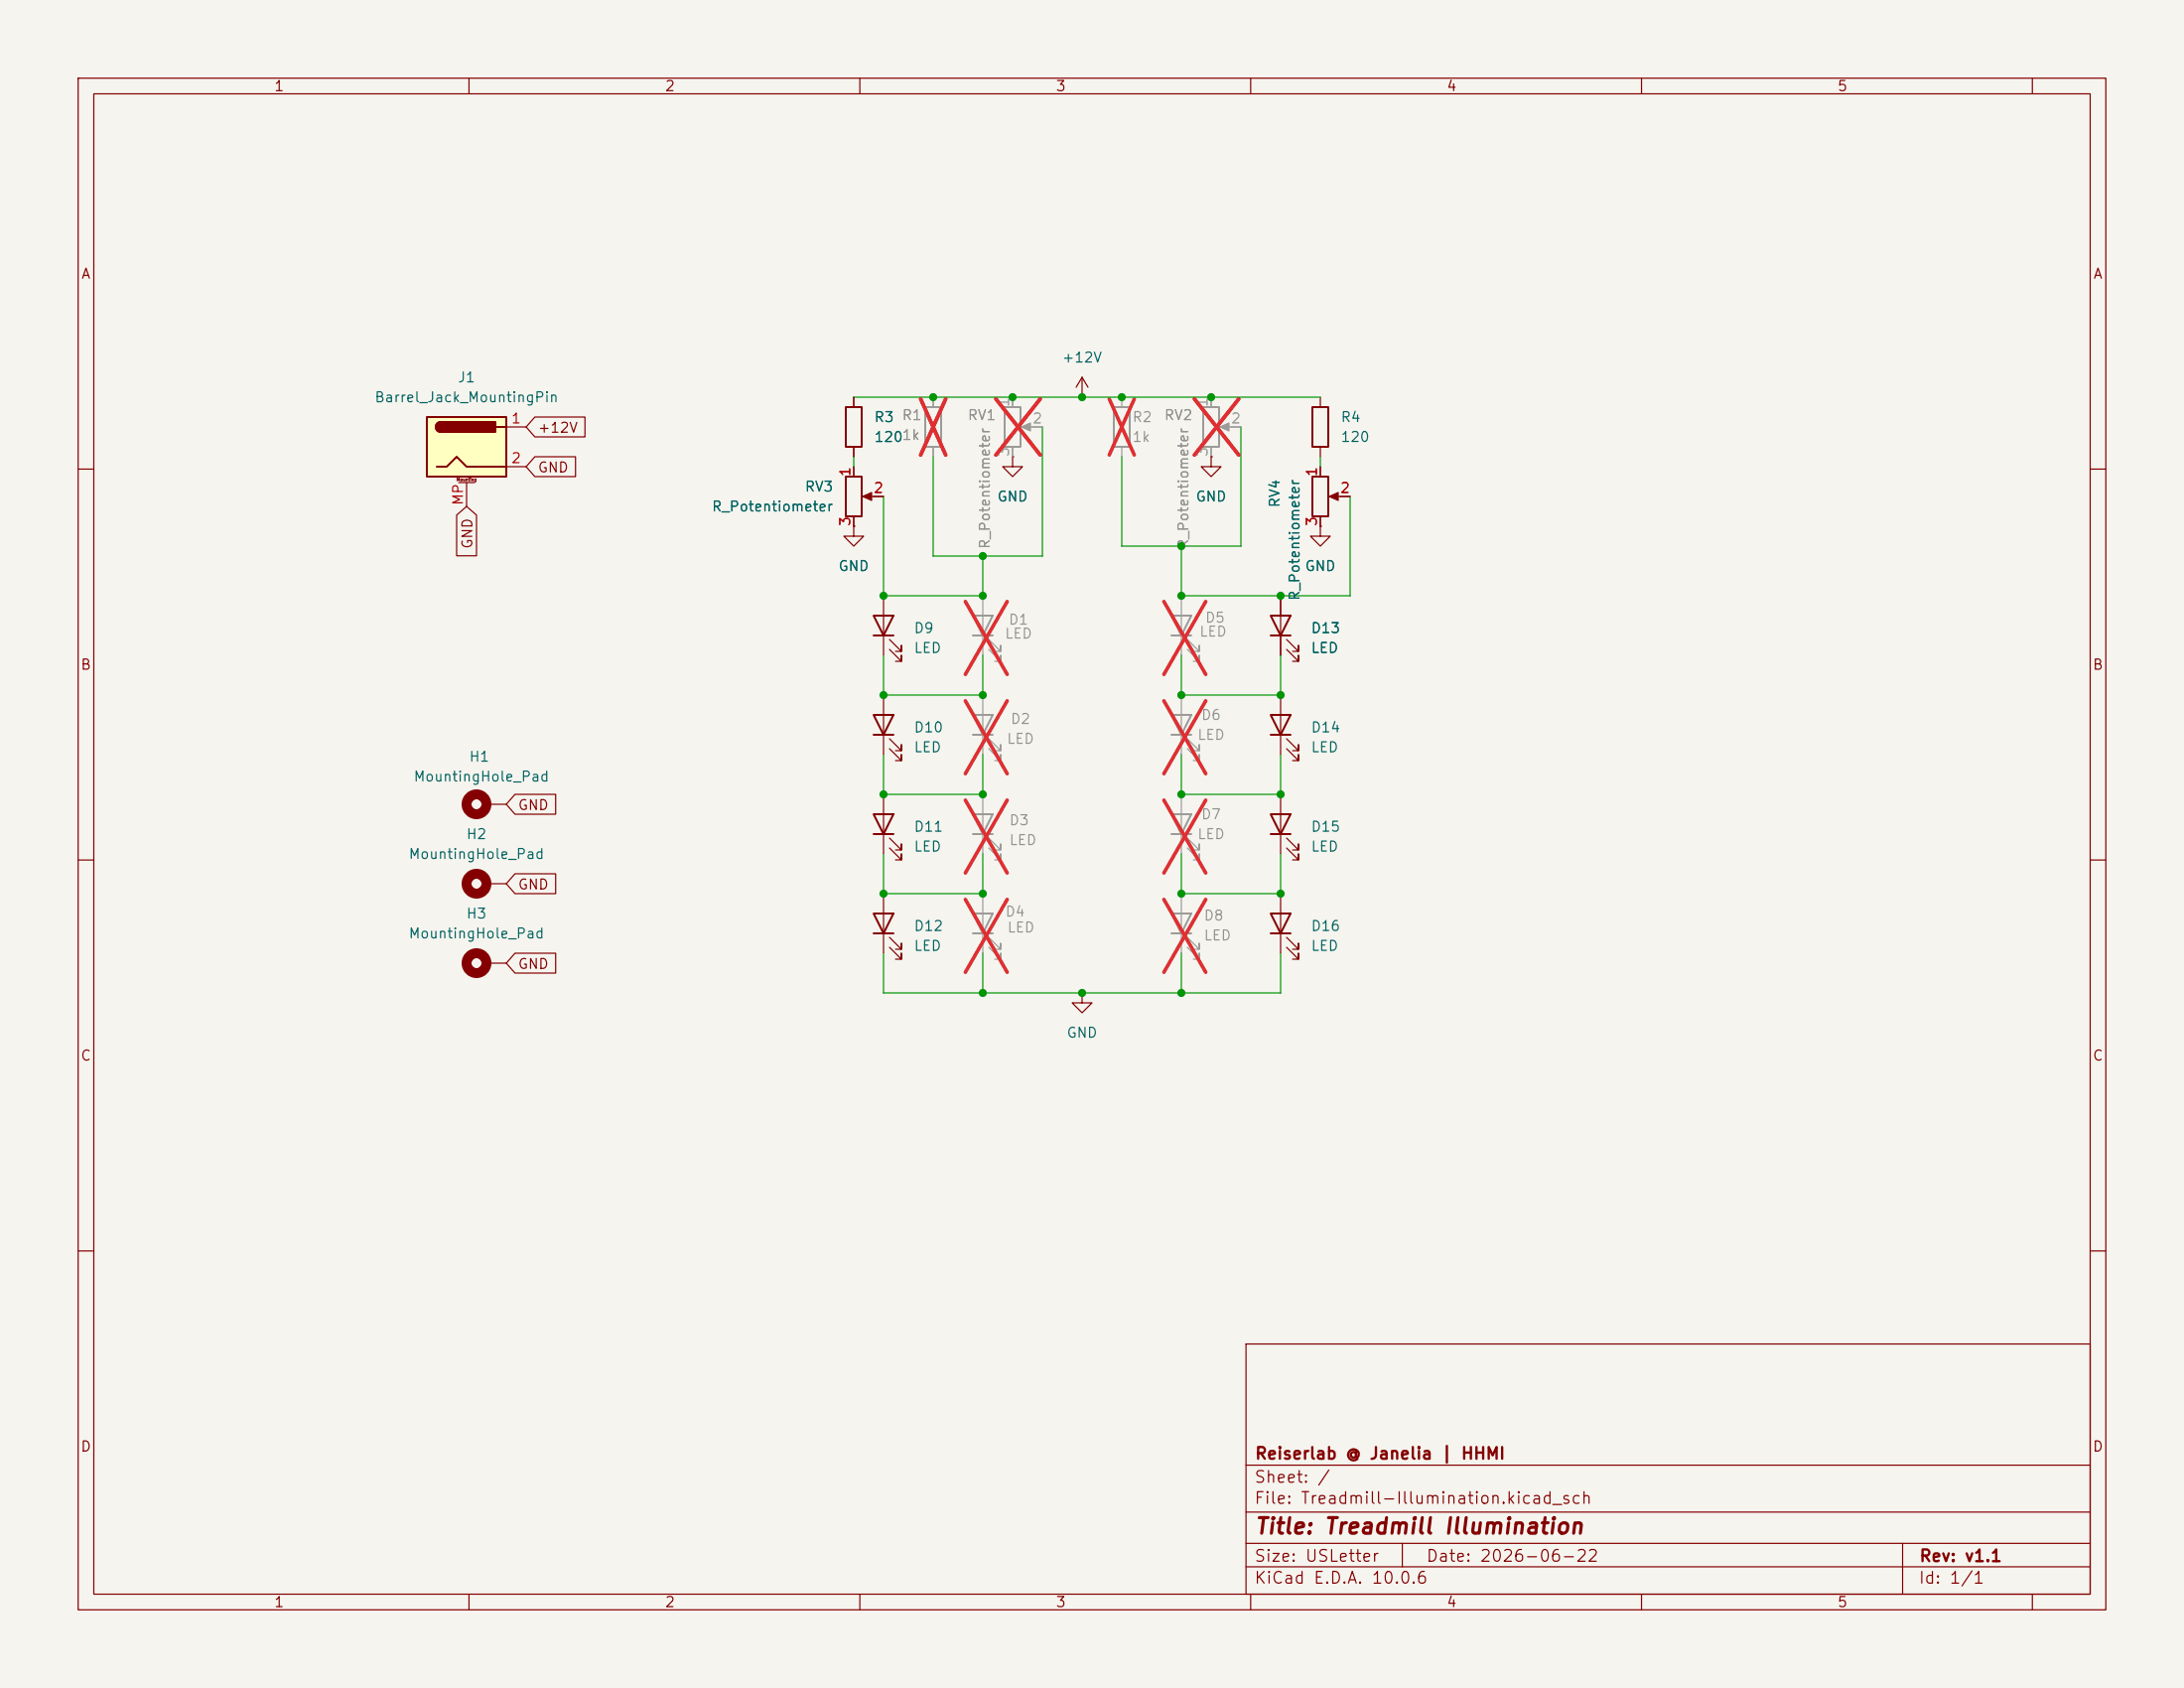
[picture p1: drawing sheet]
<svg xmlns="http://www.w3.org/2000/svg" width="279mm" height="216mm" viewBox="0 0 279 216" stroke-linecap="round" stroke-linejoin="round" font-family="sans-serif">
<path d="M0 0h279.4v215.9h-279.4z" fill="#f5f4ef" stroke="#f5f4ef" stroke-width=".13"/>
<g fill="none" stroke="#840000" stroke-width=".15">
<path d="M10 10h259.4v195.9h-259.4zM12 12h255.4v191.9h-255.4zM60 10v2M110 10v2M160 10v2M210 10v2M260 10v2M109.2 50.8v1.3M109.2 57.2v1.2M109.2 59.7v1.3M129.5 58.4v1.3h1.3l-1.3 1.3-1.2-1.3h1.2M129.5 58.4h.1"/>
<path d="M138.4 50.8h.1M138.4 48.3l-.7 1.2M138.4 48.3l.8 1.2M138.4 48.3v2.5M154.9 58.4v1.3h1.3l-1.3 1.3-1.2-1.3h1.2M154.9 58.4h.1M168.9 50.8v1.3M168.9 57.2v1.2M168.9 59.7v1.3M10 60h2M109.2 67.3v1.3h1.3l-1.3 1.3-1.3-1.3h1.3M109.2 67.3h.1"/>
<path d="M109.2 66v1.3M110.7 63.5h2.3M113 76.2v7.6M163.8 76.2v7.6M168.9 67.3v1.3h1.3l-1.3 1.3-1.3-1.3h1.3M168.9 67.3h.1M168.9 66v1.3M170.4 63.5h2.3M267.4 60h2M113 88.9v7.6M113.8 83.1l1.5 1.5v-.8v.8h-.7M113.8 81.8l1.5 1.5v-.7v.7h-.7"/>
<path d="M113.8 95.8l1.5 1.5v-.8v.8h-.7M113.8 94.5l1.5 1.5v-.7v.7h-.7M164.6 83.1l1.5 1.5v-.8v.8h-.7M164.6 81.8l1.5 1.5v-.7v.7h-.7M10 110h2M62.2 113h2.6M62.2 102.9h2.6M113 101.6v7.6M113 114.3v7.6M113.8 119.9l1.5 1.5v-.7v.7h-.7M113.8 108.5l1.5 1.5v-.8v.8h-.7M113.8 107.2l1.5 1.5v-.7v.7h-.7"/>
<path d="M163.8 101.6v7.6M163.8 114.3v7.6M164.6 108.5l1.5 1.5v-.8v.8h-.7M164.6 107.2l1.5 1.5v-.7v.7h-.7M164.6 119.9l1.5 1.5v-.7v.7h-.7M267.4 110h2M113.8 121.2l1.5 1.5v-.8v.8h-.7M138.4 127v1.3h1.3l-1.3 1.2-1.2-1.2h1.2M138.4 127h.1M164.6 121.2l1.5 1.5v-.8v.8h-.7M10 160h2M159.4 171.9h108v32h-108z"/>
<path d="M267.4 160h2M159.4 197.4h108M159.4 193.4h108M159.4 187.4h108M179.4 197.4v3M243.4 197.4v6.5M60 203.9v2M110 203.9v2M159.4 200.4h108M160 203.9v2M210 203.9v2M260 203.9v2"/>
</g>
<g fill="none" stroke="#9c9b98" stroke-width=".15">
<path d="M119.4 50.8v1.3M119.4 57.2v1.2M129.5 50.8v1.3M129.5 57.2v1.2M131.1 54.6h2.2M143.5 50.8v1.3M143.5 57.2v1.2M154.9 50.8v1.3M154.9 57.2v1.2M156.5 54.6h2.2M125.7 76.2v7.6M151.1 76.2v7.6"/>
<path d="M126.5 83.1l1.5 1.5v-.8v.8h-.7M126.5 81.8l1.5 1.5v-.7v.7h-.7M151.9 83.1l1.5 1.5v-.8v.8h-.7M151.9 81.8l1.5 1.5v-.7v.7h-.7M125.7 101.6v7.6M125.7 114.3v7.6M126.5 108.5l1.5 1.5v-.8v.8h-.7M126.5 107.2l1.5 1.5v-.7v.7h-.7M126.5 119.9l1.5 1.5v-.7v.7h-.7M151.1 101.6v7.6M151.1 114.3v7.6M151.9 119.9l1.5 1.5v-.7v.7h-.7"/>
<path d="M151.9 108.5l1.5 1.5v-.8v.8h-.7M151.9 107.2l1.5 1.5v-.7v.7h-.7M126.5 121.2l1.5 1.5v-.8v.8h-.7M151.9 121.2l1.5 1.5v-.8v.8h-.7"/>
</g>
<g fill="none" stroke="#9c9b98" stroke-width=".25">
<path d="M118.4 52.1h2v5.1h-2zM128.5 52.1h2.1v5.1h-2.1zM142.5 52.1h2v5.1h-2zM153.9 52.1h2.1v5.1h-2.1zM124.5 78.7h2.5l-1.3 2.6zM149.9 78.7h2.5l-1.3 2.6zM124.5 81.3h2.5M149.9 81.3h2.5M124.5 104.1h2.5l-1.3 2.6zM124.5 116.8h2.5l-1.3 2.6zM124.5 119.4h2.5M124.5 106.7h2.5"/>
<path d="M149.9 116.8h2.5l-1.3 2.6zM149.9 104.1h2.5l-1.3 2.6zM149.9 119.4h2.5M149.9 106.7h2.5"/>
</g>
<g fill="none" stroke="#e12e31" stroke-width=".46">
<path d="M117.8 51l3.2 7.2M121 51l-3.2 7.2M127.4 51l5.7 7.2M133.1 51l-5.7 7.2M141.9 51l3.2 7.2M145.1 51l-3.2 7.2M152.8 51l5.7 7.2M158.5 51l-5.7 7.2M123.5 76.9l5.4 9.4M128.9 76.9l-5.4 9.4M148.9 76.9l5.4 9.4M154.3 76.9l-5.4 9.4"/>
<path d="M123.5 102.3l5.4 9.4M123.5 115l5.4 9.4M128.9 102.3l-5.4 9.4M128.9 115l-5.4 9.4M148.9 115l5.4 9.4M148.9 102.3l5.4 9.4M154.3 115l-5.4 9.4M154.3 102.3l-5.4 9.4"/>
</g>
<g fill="none" stroke="#840000" stroke-width=".25">
<path d="M108.2 52.1h2v5.1h-2zM167.9 52.1h2v5.1h-2zM108.2 61h2v5h-2zM111.8 78.7h2.5l-1.3 2.6zM162.6 78.7h2.5l-1.3 2.6zM167.9 61h2v5h-2zM111.8 91.4h2.5l-1.3 2.6zM111.8 81.3h2.5M111.8 94h2.5M162.6 81.3h2.5M111.8 116.8h2.5l-1.3 2.6zM111.8 104.1h2.5l-1.3 2.6z"/>
<path d="M111.8 106.7h2.5M111.8 119.4h2.5M162.6 104.1h2.5l-1.3 2.6zM162.6 116.8h2.5l-1.3 2.6zM162.6 106.7h2.5M162.6 119.4h2.5"/>
</g>
<g fill="#9c9b98" stroke="#9c9b98" stroke-width=".15">
<path d="M130.7 54.6l1.1-.5v1z"/>
<path d="M156.1 54.6l1.1-.5v1z"/>
</g>
<g fill="#840000" stroke="#840000" stroke-width=".15">
<path d="M170.1 63.5l1.1-.5v1z"/>
<path d="M110.4 63.5l1.1-.5v1z"/>
</g>
<g fill="none" stroke="#840000" stroke-width="1.3">
<circle cx="61" cy="113" r="1.27"/>
<circle cx="61" cy="102.9" r="1.27"/>
</g>
<path d="M54.6 53.3h10.2v7.7h-10.2z" fill="#ffffc2"/>
<path d="M54.6 53.3h10.2v7.7h-10.2zM55.9 59.7h1.2l1.3-1.3 1.3 1.3h5.1M56.4 54a.64 .64 0 0 0-.6 .6 .64 .64 0 0 0 .6 .6M63.5 54.6h1.3M162.6 91.4h2.5l-1.3 2.6zM162.6 94h2.5" fill="none" stroke="#840000" stroke-width=".25"/>
<g fill="#840000" stroke="#840000" stroke-width=".25">
<path d="M55.9 54.2l.5-.2v1.2a.63 .63 0 0 1-.6-.3 .63 .63 0 0 1 .1-.7z"/>
<path d="M56.4 54h7v1.2h-7z"/>
</g>
<g fill="none" stroke="#840000" stroke-width=".15">
<path d="M64.8 54.6h2.5M64.8 59.7h2.5M68.4 58.4h5.2v2.6h-5.2l-1.1-1.3zM68.4 53.3h6.4v2.6h-6.4l-1.1-1.3zM109.2 50.8v1.3M109.2 57.2v1.2M109.2 59.7v1.3M129.5 58.4h.1M154.9 58.4h.1M168.9 59.7v1.3M58.4 65.9l1.3-1.1 1.3 1.1v5.2h-2.6zM58.7 61.7h2"/>
<path d="M59.7 61.7v3.1M109.2 67.3h.1M109.2 66v1.3M111.8 63.5h1.2M163.8 76.2v2.5M168.9 67.3h.1M168.9 66v1.3M171.4 63.5h1.3M163.8 81.3v2.5M163.8 88.9v7.6M164.6 95.8l1.5 1.5v-.8v.8h-.7M164.6 94.5l1.5 1.5v-.7v.7h-.7"/>
<path d="M65.9 111.8h5.2v2.5h-5.2l-1.1-1.3zM65.9 101.6h5.2v2.5h-5.2l-1.1-1.2zM62.2 123.2h2.6M65.9 121.9h5.2v2.6h-5.2l-1.1-1.3z"/>
</g>
<g fill="none" stroke="#9c9b98" stroke-width=".15">
<path d="M119.4 50.8v1.3M119.4 57.2v1.2M129.5 50.8v1.3M129.5 57.2v1.2M132.1 54.6h1.2M154.9 50.8v1.3M154.9 57.2v1.2M157.5 54.6h1.2M125.7 88.9v7.6M126.5 95.8l1.5 1.5v-.8v.8h-.7M126.5 94.5l1.5 1.5v-.7v.7h-.7M151.1 88.9v7.6"/>
<path d="M151.9 95.8l1.5 1.5v-.8v.8h-.7M151.9 94.5l1.5 1.5v-.7v.7h-.7"/>
</g>
<path d="M124.5 91.4h2.5l-1.3 2.6zM124.5 94h2.5M149.9 91.4h2.5l-1.3 2.6zM149.9 94h2.5" fill="none" stroke="#9c9b98" stroke-width=".25"/>
<path d="M117.8 51l3.2 7.2M121 51l-3.2 7.2M127.4 51l5.7 7.2M133.1 51l-5.7 7.2M152.8 51l5.7 7.2M158.5 51l-5.7 7.2M123.5 89.6l5.4 9.4M128.9 89.6l-5.4 9.4M148.9 89.6l5.4 9.4M154.3 89.6l-5.4 9.4" fill="none" stroke="#e12e31" stroke-width=".46"/>
<circle cx="61" cy="123.2" r="1.27" fill="none" stroke="#840000" stroke-width="1.3"/>
<g fill="none" stroke="#009600" stroke-width=".15">
<path d="M109.2 50.8h59.7M109.2 58.4v1.3M133.3 54.6v16.5h-13.9v-12.7M158.7 54.6v15.3h-15.2v-11.5M168.9 58.4v1.3M113 63.5v12.7h12.7v-5.1M172.7 63.5v12.7h-21.6v-6.3M113 83.8v5.1h12.7v-5.1M113 96.5v5.1h12.7v-5.1M151.1 83.8v5.1h12.7v-5.1M151.1 96.5v5.1h12.7v-5.1M113 109.2v5.1h12.7v-5.1"/>
<path d="M151.1 109.2v5.1h12.7v-5.1M113 121.9v5.1h50.8v-5.1M125.7 121.9v5.1M151.1 121.9v5.1"/>
</g>
<g fill="#009600" stroke="#009600" stroke-width=".13">
<circle cx="163.8" cy="101.6" r=".46"/>
<circle cx="151.1" cy="101.6" r=".46"/>
<circle cx="151.1" cy="127" r=".46"/>
<circle cx="138.4" cy="127" r=".46"/>
<circle cx="125.7" cy="127" r=".46"/>
<circle cx="113" cy="114.3" r=".46"/>
<circle cx="125.7" cy="114.3" r=".46"/>
<circle cx="151.1" cy="114.3" r=".46"/>
<circle cx="125.7" cy="101.6" r=".46"/>
<circle cx="113" cy="101.6" r=".46"/>
<circle cx="163.8" cy="88.9" r=".46"/>
<circle cx="151.1" cy="88.9" r=".46"/>
<circle cx="163.8" cy="114.3" r=".46"/>
<circle cx="129.5" cy="50.8" r=".46"/>
<circle cx="151.1" cy="69.9" r=".46"/>
<circle cx="151.1" cy="76.2" r=".46"/>
<circle cx="163.8" cy="76.2" r=".46"/>
<circle cx="143.5" cy="50.8" r=".46"/>
<circle cx="154.9" cy="50.8" r=".46"/>
<circle cx="138.4" cy="50.8" r=".46"/>
<circle cx="113" cy="76.2" r=".46"/>
<circle cx="125.7" cy="88.9" r=".46"/>
<circle cx="125.7" cy="76.2" r=".46"/>
<circle cx="119.4" cy="50.8" r=".46"/>
<circle cx="125.7" cy="71.1" r=".46"/>
<circle cx="113" cy="88.9" r=".46"/>
</g>
<text font-size="2" fill="#840000" x="160.4" y="196.7">Title: Treadmill Illumination</text>
<g font-size="1.5" fill="#840000">
<text x="160.4" y="190">Sheet: /</text>
<text x="160.4" y="187">Reiserlab @ Janelia | HHMI</text>
<text x="160.4" y="192.7">File: Treadmill-Illumination.kicad_sch</text>
<text x="160.4" y="202.9">KiCad E.D.A. 10.0.6</text>
<text x="160.4" y="200.1">Size: USLetter</text>
<text x="182.4" y="200.1">Date: 2026-06-22</text>
<text x="245.4" y="202.9">Id: 1/1</text>
<text x="245.4" y="200.1">Rev: v1.1</text>
</g>
<g font-size="1.3" fill="#840000">
<text x="35" y="12">1</text>
<text x="85" y="12">2</text>
<text x="135" y="12">3</text>
<text x="185" y="12">4</text>
<text x="235" y="12">5</text>
<text x="10.3" y="36">A</text>
<text x="267.7" y="36">A</text>
<text x="68.7" y="55.7">+12V</text>
<text x="68.7" y="60.7">GND</text>
<text x="60.7" y="70.3" transform="rotate(-90 60.7 70.3)">GND</text>
<text x="10.2" y="86">B</text>
<text x="267.6" y="86">B</text>
<text x="66.2" y="103.9">GND</text>
<text x="66.2" y="114.1">GND</text>
<text x="66.2" y="124.2">GND</text>
<text x="10.2" y="136">C</text>
<text x="267.6" y="136">C</text>
<text x="10.2" y="186">D</text>
<text x="267.6" y="186">D</text>
<text x="35" y="205.9">1</text>
<text x="85" y="205.9">2</text>
<text x="135" y="205.9">3</text>
<text x="185" y="205.9">4</text>
<text x="235" y="205.9">5</text>
</g>
<g font-size="1.3" fill="#006464">
<text x="135.8" y="46.7">+12V</text>
<text x="47.8" y="51.8">Barrel_Jack_MountingPin</text>
<text x="58.5" y="49.2">J1</text>
<text x="111.7" y="54.3">R3 R1</text>
<text x="111.7" y="56.8">1201k</text>
<text x="171.4" y="54.3">R4</text>
<text x="171.4" y="56.8">120</text>
<text x="91" y="65.7">R_Potentiometer</text>
<text x="102.9" y="63.2">RV3</text>
<text x="127.5" y="64.5">GND</text>
<text x="152.9" y="64.5">GND</text>
<text x="164" y="65" transform="rotate(-90 164 65)">RV4</text>
<text x="107.2" y="73.4">GND</text>
<text x="166.6" y="76.9" transform="rotate(-90 166.6 76.9)">R_Potentiometer</text>
<text x="166.8" y="73.4">GND</text>
<text x="116.8" y="81.3">D9</text>
<text x="116.8" y="83.8">LED</text>
<text x="167.6" y="81.3">D13</text>
<text x="167.6" y="83.8">LED</text>
<text x="116.8" y="94">D10</text>
<text x="167.6" y="94">D14</text>
<text x="52.8" y="100.3">MountingHole_Pad</text>
<text x="59.9" y="97.7">H1</text>
<text x="116.8" y="96.5">LED</text>
<text x="167.6" y="96.5">LED</text>
<text x="59.6" y="107.6">H2</text>
<text x="116.8" y="106.7">D11</text>
<text x="167.6" y="106.7">D15</text>
<text x="52.2" y="110.2">MountingHole_Pad</text>
<text x="116.8" y="109.2">LED</text>
<text x="167.6" y="109.2">LED</text>
<text x="59.6" y="117.8">H3</text>
<text x="116.8" y="119.4">D12</text>
<text x="167.6" y="119.4">D16</text>
<text x="52.2" y="120.3">MountingHole_Pad</text>
<text x="116.8" y="121.9">LED</text>
<text x="167.6" y="121.9">LED</text>
<text x="136.4" y="133">GND</text>
</g>
<g font-size="1.3" fill="#a5a4a2">
<text x="129.4" y="52.2" transform="rotate(-90 129.4 52.2)">1</text>
<text x="154.8" y="52.2" transform="rotate(-90 154.8 52.2)">1</text>
<text x="129.4" y="58.5" transform="rotate(-90 129.4 58.5)">3</text>
<text x="132" y="54.5">2</text>
<text x="154.8" y="58.5" transform="rotate(-90 154.8 58.5)">3</text>
<text x="157.4" y="54.5">2</text>
</g>
<g font-size="1.3" fill="#a90000">
<text x="65.3" y="54.5">1</text>
<text x="65.3" y="59.6">2</text>
<text x="59.6" y="64.7" transform="rotate(-90 59.6 64.7)">MP</text>
<text x="109.1" y="61.1" transform="rotate(-90 109.1 61.1)">1</text>
<text x="111.7" y="63.4">2</text>
<text x="168.8" y="61.1" transform="rotate(-90 168.8 61.1)">1</text>
<text x="171.4" y="63.4">2</text>
<text x="109.1" y="67.4" transform="rotate(-90 109.1 67.4)">3</text>
<text x="168.8" y="67.4" transform="rotate(-90 168.8 67.4)">3</text>
</g>
<g font-size="1.3" fill="#939391">
<text x="123.7" y="54">RV1</text>
<text x="144.8" y="54.3">R2</text>
<text x="144.8" y="56.8">1k</text>
<text x="148.8" y="54">RV2</text>
<text x="126.9" y="70.3" transform="rotate(-90 126.9 70.3)">R_Potentiometer</text>
<text x="152.3" y="70.3" transform="rotate(-90 152.3 70.3)">R_Potentiometer</text>
<text x="128.5" y="82">LED</text>
<text x="128.9" y="80.2">D1</text>
<text x="153.3" y="81.7">LED</text>
<text x="154.1" y="80">D5</text>
<text x="128.7" y="95.5">LED</text>
<text x="129.2" y="92.9">D2</text>
<text x="153.1" y="94.9">LED</text>
<text x="153.6" y="92.4">D6</text>
<text x="129" y="105.9">D3</text>
<text x="153.1" y="107.6">LED</text>
<text x="153.6" y="105.1">D7</text>
<text x="129" y="108.4">LED</text>
<text x="128.5" y="117.5">D4</text>
<text x="128.8" y="119.6">LED</text>
<text x="153.9" y="118.1">D8</text>
<text x="153.9" y="120.6">LED</text>
</g>
<text font-size=".4" fill="#840000" x="58.4" y="61.6">Mounting</text>
</svg>
